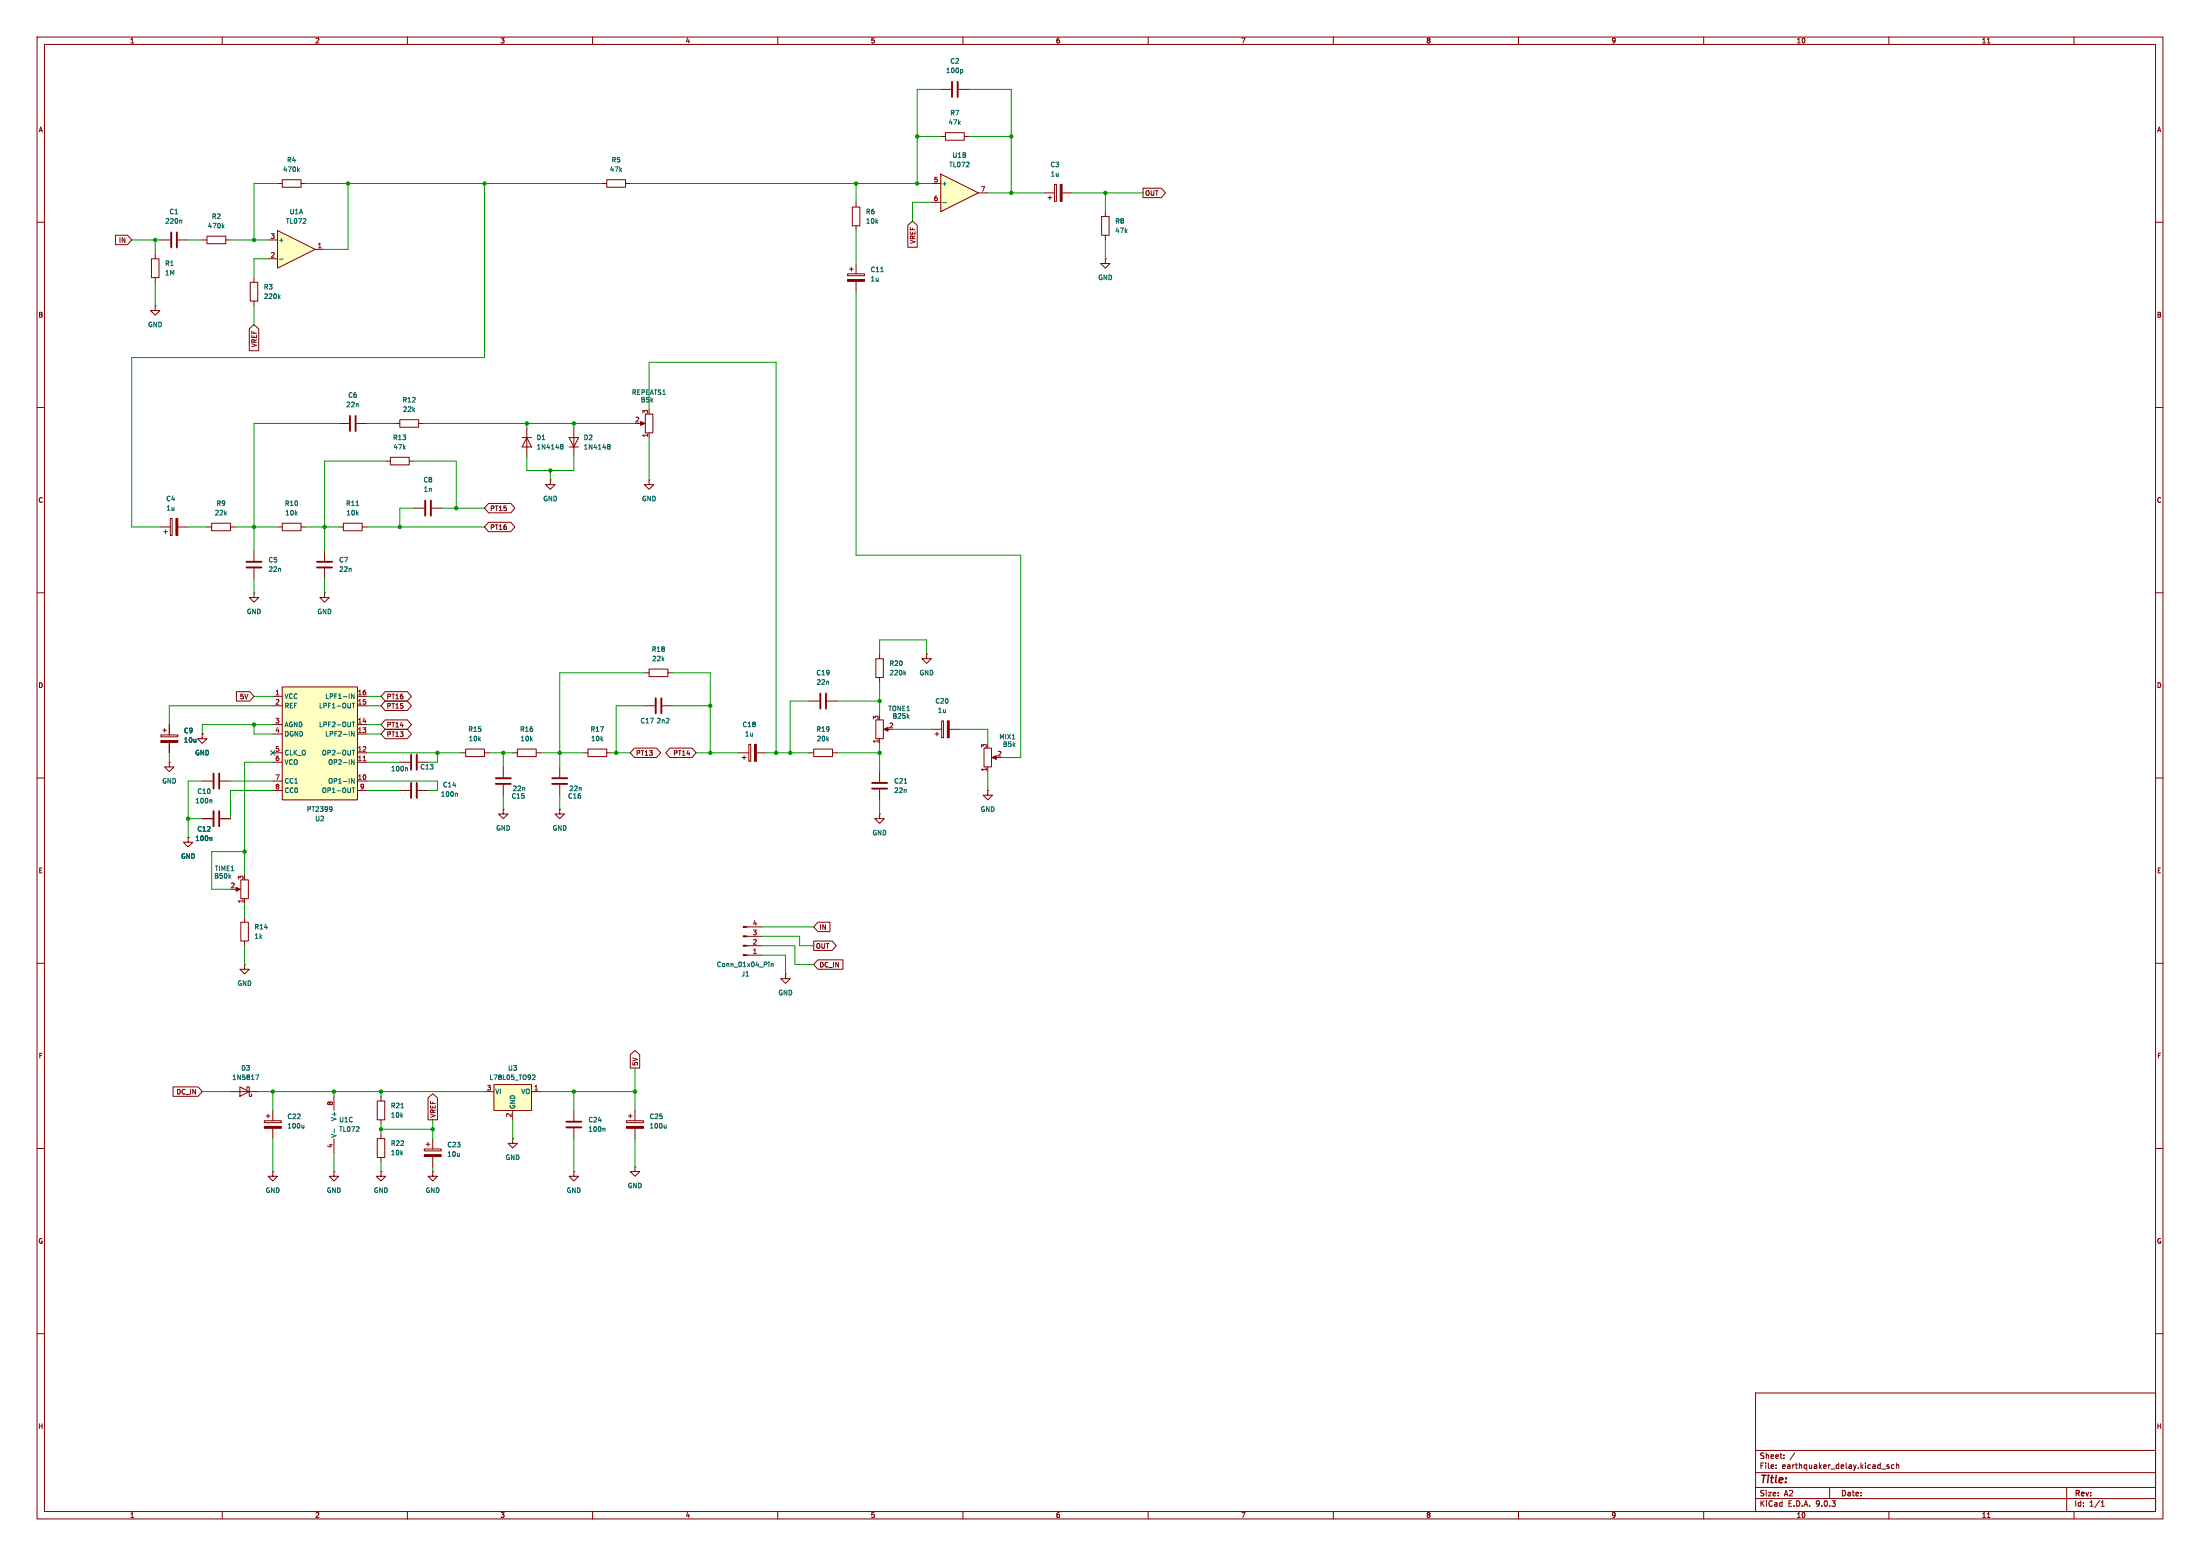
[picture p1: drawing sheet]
<svg xmlns="http://www.w3.org/2000/svg" width="594mm" height="420mm" viewBox="0 0 594 420" stroke-linecap="round" stroke-linejoin="round" font-family="sans-serif">
<g fill="none" stroke="#840000" stroke-width=".27">
<path d="M10 10h574v400h-574zM12 12h570v396h-570zM60 10v2M110 10v2M160 10v2M210 10v2M260 10v2M310 10v2M360 10v2M410 10v2M460 10v2M510 10v2"/>
<path d="M536.6 11.6h.7M560 10v2M254 24.1h2.8M254 36.8h1.3M255.3 35.8h5v2h-5zM258.8 24.1h2.8M260.3 36.8h1.3M74.9 49.5h1.3M76.2 48.5h5.1v2h-5.1zM81.3 49.5h1.2M281.9 52.1h2.8M283 53.3h1"/>
<path d="M283.5 52.8v1M284.7 49.8h.5v4.6h-.5zM286.8 52.1h2.8M10 60h2M40.9 69.9h2v5h-2zM41.9 68.6v1.3M41.9 74.9v1.3M43.2 64.8h2.8M48 64.8h2.8M54.6 64.8h1.3M55.9 63.8h5.1v2h-5.1zM61 64.8h1.2"/>
<path d="M582 60h2M41.9 82.6v1.2h1.3l-1.3 1.3-1.3-1.3h1.3M41.9 82.6h.1M10 110h2M141 118.1h2.5M142.2 118.1l1.3 2.6h-2.5zM142.2 115.6v7.6M153.7 118.1h2.5l-1.3 2.6zM154.9 115.6v7.6M172.7 114.3h1M174.2 111.8h2.1v5h-2.1zM175.3 116.8v1.3"/>
<path d="M582 110h2M153.7 120.7h2.5M10 160h2M236.5 177.8h2v5.1h-2zM237.5 176.5v1.3M250.2 176.5v1.3h1.3l-1.3 1.3-1.3-1.3h1.3M250.2 176.5h.1M582 160h2M174 190.5h2.8M174 181.6h1.3M175.3 180.6h5v2h-5zM178.8 190.5h2.8"/>
<path d="M180.3 181.6h1.3M218.4 189.2h2.8M223.3 189.2h2.8M236.5 194.3h2v5.1h-2zM237.5 182.9v1.3M237.5 199.4v1.3M239 196.9h1M251.5 196.9h2.8M252.5 198.1h1M253 197.6v1M254.3 194.6h.5v4.5h-.5zM256.3 196.9h2.8"/>
<path d="M10 210h2M199.4 203.2h2.8M200.4 204.5h1M200.9 204v1M202.2 200.9h.5v4.6h-.5zM204.2 203.2h2.8M218.4 203.2h1.3M219.7 202.2h5.1v2h-5.1zM224.8 203.2h1.3M237.5 219.7v1.3h1.3l-1.3 1.3-1.3-1.3h1.3M237.5 219.7h.1M237.5 208.3v2.8"/>
<path d="M237.5 213.1v2.8M582 210h2M10 260h2M582 260h2M90.2 295.9v3.8M101.9 297.2h2v5.1h-2zM102.9 295.9v1.3M10 310h2M90.2 307.3v3.9M102.9 302.3v1.2M114.6 310.1h4.5v.5h-4.5zM115.1 308.9h1"/>
<path d="M115.6 308.4v1M116.8 316.2v1.3h1.3l-1.3 1.3-1.2-1.3h1.2M116.8 316.2h.1M116.8 307.3v2.8M116.8 312.2v2.8M138.4 307.3v1.3h1.3l-1.3 1.3-1.2-1.3h1.2M138.4 307.3h.1M154.9 316.2v1.3h1.3l-1.3 1.3-1.2-1.3h1.2M154.9 316.2h.1M582 310h2M10 360h2M474 376h108v32h-108z"/>
<path d="M582 360h2M474 397.5h108M474 391.5h108M479.5 396.2v.2M479.5 395.4v.2M481.7 393.5v.2M481.7 392.7v.2M484.6 392.1l-1.3 1.9M508 396.5h1.2M510 395.4h-.3l-.2 .2v.2l.5 .1v.4h-.5M511.4 395.4h-.4l-.3 .3 .1 .6h.6M512 395.5l.6-.1 .1 1"/>
<path d="M512 394.9v1.5M60 408v2M110 408v2M160 408v2M210 408v2M260 408v2M310 408v2M360 408v2M410 408v2M460 408v2M474 404.5h108M474 401.5h108"/>
<path d="M494 401.5v3M510 408v2M536.6 409.6h.7M558 401.5v6.5M560 408v2M567.3 406.6h.9M567.3 405.5l.4-.4v1.5"/>
</g>
<g fill="none" stroke="#006464" stroke-width=".27">
<path d="M259.7 18.8l.3 .2-.3 .6M48.9 59.4l.2 .2v.7M80.5 45.8l.3 .5M80.8 45.5l-.5 .4M60.1 61.1l.4 .4M60.5 60.7l-.5 .5M151.4 120l.6 .1-.2 .4M151.4 120.4l.1 .1M151.5 120.5h.3M151.5 120.5l-.1 .1M151.8 120.5l.2 .2v.4l-.6 .1M164.1 120.4l.1 .1"/>
<path d="M164.1 120l.6 .1-.2 .4M164.2 120.5h.3M164.2 120.5l-.1 .1M164.5 120.5l.2 .2v.4l-.6 .1M244.2 181.7l.4 .5M244.6 181.3l-.5 .5M244.1 211.4h.8M108.2 299h.8M90.3 304.8v.9"/>
</g>
<g fill="#840000" stroke="#840000" stroke-width=".27">
<path d="M203.7 200.9h.5v4.6h-.5z"/>
<path d="M286.3 49.8h.5v4.6h-.5z"/>
<path d="M255.8 194.6h.5v4.5h-.5z"/>
<path d="M173 113.8l1.1 .5-1.1 .5z"/>
<path d="M238.6 196.9l1.2-.6v1.1z"/>
<path d="M114.6 311.7h4.5v.5h-4.5z"/>
</g>
<path d="M257 22.1v4.1M258.6 22.1v4.1M46.2 62.7v4.1M47.8 62.7v4.1M177 188.5v4M178.6 188.5v4M221.5 187.2v4.1M223 187.2v4.1M235.5 211.3h4M235.5 212.9h4" fill="none" stroke="#840000" stroke-width=".51"/>
<path d="M133.3 292.7h10.2v7h-10.2z" fill="#ffffc2"/>
<path d="M130.8 294.6h2.5M133.3 292.7h10.2v7h-10.2zM138.4 299.7v2.6M143.5 294.6h2.5" fill="none" stroke="#840000" stroke-width=".27"/>
<path d="M143.8 290.2l.4-.1 .3 .4-.8 .9h.8" fill="none" stroke="#006464" stroke-width=".27"/>
<path d="M74.9 62.2l10.2 5.1-10.2 5.1z" fill="#ffffc2"/>
<path d="M72.4 64.8h2.5M72.4 69.9h2.5M74.9 62.2l10.2 5.1-10.2 5.1zM85.1 67.3h2.5M102.9 316.2v1.3h1.2l-1.2 1.3-1.3-1.3h1.3M102.9 316.2h.1" fill="none" stroke="#840000" stroke-width=".27"/>
<path d="M75.5 69.9h.9" fill="none" stroke="#006464" stroke-width=".27"/>
<path d="M254 47l10.2 5.1-10.2 5.1z" fill="#ffffc2"/>
<g fill="none" stroke="#840000" stroke-width=".27">
<path d="M162.6 49.5h1.2M163.8 48.5h5.1v2h-5.1zM168.9 49.5h1.3M230.1 55.9h2.1v5.1h-2.1zM231.1 54.6v1.3M251.5 49.5h2.5M251.5 54.6h2.5M254 47l10.2 5.1-10.2 5.1zM264.2 52.1h2.5M297.4 58.4h2.1v5.1h-2.1zM298.4 57.2v1.2M67.6 76.2h2v5.1h-2z"/>
<path d="M68.6 74.9v1.3M228.9 73.9h4.5v.5h-4.5zM229.4 72.6h1M229.9 72.1v1.1M231.1 61v1.2M231.1 71.1v2.8M231.1 75.9v2.8M298.4 69.9v1.2h1.3l-1.3 1.3-1.2-1.3h1.2M298.4 69.9h.1M298.4 63.5v1.3M68.6 81.3v1.3M91.4 114.3h2.8"/>
<path d="M96.3 114.3h2.8M106.7 114.3h1.2M107.9 113.3h5.1v2h-5.1zM113 114.3h1.3M46 140h.5v4.5h-.5zM104.1 124.5h1.3M105.4 123.4h5.1v2.1h-5.1zM110.5 124.5h1.3M111.8 137.2h2.8M116.6 137.2h2.8M148.6 129.5v1.3h1.3l-1.3 1.3-1.3-1.3h1.3M148.6 129.5h.1"/>
<path d="M175.3 129.5v1.3h1.2l-1.2 1.3-1.3-1.3h1.3M175.3 129.5h.1M43.2 142.2h2.8M44.2 143.5h1M44.7 143v1M48 142.2h2.8M55.9 142.2h1.2M57.1 141.2h5.1v2.1h-5.1zM62.2 142.2h1.3M68.6 148.6v2.8M68.6 153.4v2.8M74.9 142.2h1.3"/>
<path d="M76.2 141.2h5.1v2.1h-5.1zM81.3 142.2h1.2M87.6 148.6v2.8M87.6 153.4v2.8M91.4 142.2h1.3M92.7 141.2h5.1v2.1h-5.1zM97.8 142.2h1.3M68.6 160v1.3h1.2l-1.2 1.3-1.3-1.3h1.3M68.6 160h.1M87.6 160v1.3h1.3l-1.3 1.3-1.2-1.3h1.2M87.6 160h.1M107.9 213.4h2.8"/>
<path d="M112.8 213.4h2.8M265.7 201.9h2v5.1h-2zM266.7 213.4v1.2h-1.3l1.3 1.3 1.3-1.3h-1.3M266.7 213.4h.1M266.7 207v1.3M268.2 204.5h1M201.5 257.8h4.2M201.5 255.3h4.2M201.5 252.7h4.2M201.5 250.2h4.2M212.1 262.9v1.3h1.3l-1.3 1.2-1.3-1.2h1.3M212.1 262.9h.1"/>
<path d="M154.9 299.7v2.8M101.9 307.3h2v5.1h-2zM102.9 306.1v1.2M102.9 312.4v1.3M154.9 304.5v2.8M171.4 315v1.2h1.3l-1.3 1.3-1.2-1.3h1.2M171.4 315h.1"/>
</g>
<path d="M254.5 54.7h1M75.6 79.7l-.4 .5M237.8 73.4h.7M75.3 80.1l.3 .5M96.1 136.5h.8M123.3 214.1l.2 .2v.7M207.6 259.7v.1M207.6 260.1v.8M208.2 260.1v.8M208.2 260.2l.5-.1 .1 .8M163.2 304.5l.1 .2v.7" fill="none" stroke="#006464" stroke-width=".27"/>
<g fill="#840000" stroke="#840000" stroke-width=".27">
<path d="M228.9 75.4h4.5v.5h-4.5z"/>
<path d="M267.8 204.5l1.2-.5v1z"/>
<path d="M200.7 257.7h.8v.2h-.8z"/>
<path d="M200.7 255.1h.8v.3h-.8z"/>
<path d="M200.7 252.6h.8v.3h-.8z"/>
<path d="M200.7 250.1h.8v.2h-.8z"/>
<path d="M47.5 140h.5v4.5h-.5z"/>
</g>
<path d="M94.5 112.3v4M96 112.3v4M114.8 135.1v4.1M116.3 135.1v4.1M66.5 153.2h4.1M66.5 151.6h4.1M85.6 153.2h4.1M85.6 151.6h4.1M111 211.3v4.1M112.5 211.3v4.1M152.9 302.8h4.1M152.9 304.3h4.1" fill="none" stroke="#840000" stroke-width=".51"/>
<path d="M76.2 185.4h20.3v30.5h-20.3z" fill="#ffffc2"/>
<g fill="none" stroke="#840000" stroke-width=".27">
<path d="M308.6 50.8h5l1.1 1.3-1.1 1.2h-5zM31.2 63.5h3.2l1.2 1.3-1.2 1.2h-3.2zM245.1 60.8l1.3-1.1 1.3 1.1v5.9h-2.6zM67.3 88.7l1.3-1.1 1.3 1.1v6h-2.6zM131.9 135.9h6l1.1 1.3-1.1 1.2h-6l-1.1-1.2zM131.9 141h6l1.1 1.2-1.1 1.3h-6l-1.1-1.3zM43.4 198.4h4.6v.5h-4.6zM43.9 197.1h1.1M44.4 196.6v1M45.7 195.6v2.8M54.6 198.1v1.3h1.3l-1.3 1.3-1.3-1.3h1.3M54.6 198.1h.1"/>
<path d="M63.8 186.7h3.7l1.1 1.3-1.1 1.2h-3.7zM73.7 188h2.5M73.7 190.5h2.5M73.7 195.6h2.5M73.7 198.1h2.5M76.2 185.4h20.3v30.5h-20.3zM96.5 188h2.6M96.5 190.5h2.6M96.5 195.6h2.6M96.5 198.1h2.6M104 186.7h6l1.1 1.3-1.1 1.2h-6l-1.1-1.2zM104 196.8h6l1.1 1.3-1.1 1.3h-6l-1.1-1.3z"/>
<path d="M104 194.3h6l1.1 1.3-1.1 1.3h-6l-1.1-1.3zM104 189.2h6l1.1 1.3-1.1 1.3h-6l-1.1-1.3zM45.7 205.7v1.3h1.3l-1.3 1.3-1.3-1.3h1.3M45.7 205.7h.1M45.7 200.4v2.8M54.6 210.8h2.8M59.4 210.8h2.8M73.7 203.2h2.5M73.7 205.7h2.5M73.7 210.8h2.5M73.7 213.4h2.5M96.5 203.2h2.6"/>
<path d="M96.5 205.7h2.6M96.5 210.8h2.6M96.5 213.4h2.6M107.9 205.7h2.8M112.8 205.7h2.8M124.5 203.2h1.2M125.7 202.2h5.1v2h-5.1zM130.8 203.2h1.3M135.9 218.4v1.3h1.3l-1.3 1.3-1.3-1.3h1.3M135.9 218.4h.1M135.9 207v2.8M135.9 211.8v2.8"/>
<path d="M138.4 203.2h1.3M139.7 202.2h5.1v2h-5.1zM144.8 203.2h1.2M151.1 218.4v1.3h1.3l-1.3 1.3-1.2-1.3h1.2M151.1 218.4h.1M151.1 207v2.8M151.1 211.8v2.8M157.5 203.2h1.2M158.7 202.2h5.1v2h-5.1zM163.8 203.2h1.3M171.3 201.9h6l1.1 1.3-1.1 1.3h-6l-1.1-1.3zM180.9 201.9h5.9l1.2 1.3-1.2 1.3h-5.9l-1.2-1.3z"/>
<path d="M50.8 226.1v1.2h1.3l-1.3 1.3-1.3-1.3h1.3M50.8 226.1h.1M54.6 221h2.8M59.4 221h2.8M65 237.5h2.1v5.1h-2.1zM63.5 240h1M65 248.9h2.1v5.1h-2.1zM66 242.6v1.2M66 247.7v1.2M66 254v1.3M219.7 254h5l1.1 1.3-1.1 1.2h-5zM220.8 259.1h6.8v2.5h-6.8l-1.1-1.2z"/>
<path d="M220.8 248.9h3.3v2.6h-3.3l-1.1-1.3zM66 260.4v1.2h1.3l-1.3 1.3-1.2-1.3h1.2M66 260.4h.1M46.7 293.4h6.8l1.1 1.2-1.1 1.3h-6.8zM62.2 294.6h7.6M64.8 293.4l2.5 1.2-2.5 1.3zM66.7 294v-.6h.6v2.5h.6v-.6M73.7 299.7v2.8M115.6 296.3l1.2-1.1 1.3 1.1v6h-2.5zM170.2 284.7l1.2-1.2 1.3 1.2v3.6h-2.5zM171.4 299.7v2.8M71.4 302.5h4.5v.5h-4.5z"/>
<path d="M71.9 301.2h1M72.4 300.7v1.1M73.7 316.2v1.3h1.2l-1.2 1.3-1.3-1.3h1.3M73.7 316.2h.1M73.7 304.5v2.8M90.2 316.2v1.3h1.2l-1.2 1.3-1.3-1.3h1.3M90.2 316.2h.1M169.2 302.5h4.5v.5h-4.5zM169.7 301.2h1M170.2 300.7v1.1M171.4 304.5v2.8"/>
</g>
<g fill="none" stroke="#006464" stroke-width=".27">
<path d="M95.1 189.8h.7M95.1 194.9h.7M95.4 189.8v1.3M95.4 194.9v1.3M95.6 187.3v1.2l-.7-1.2v1.2M95.6 197.4v1.3l-.7-1.3v1.3M57 215.9l.2 .2v.6M89.4 217.7l.3 .3-.3 1M89.7 218.3l-.3 .2M95.1 202.5h.7M95.1 212.7h.7M95.4 202.5v1.3"/>
<path d="M95.4 212.7v1.2M95.6 205v1.3l-.7-1.3v1.3M95.6 210.1v1.3l-.7-1.3v1.3M109.9 207.3l.1 .1v.7M57 226l.2 .2v.7M69 290.1h.9l-.6 1.3M82.1 303.6v.9M82.1 304.4l-.2 .1M179.8 303.6v.9M179.8 304.4l-.1 .1"/>
</g>
<path d="M98 205.3h.8" fill="none" stroke="#a90000" stroke-width=".27"/>
<path d="M57.7 208.8v4.1M57.7 218.9v4.1M59.2 208.8v4.1M59.2 218.9v4.1M111 203.7v4.1M112.5 203.7v4.1M133.9 211.6h4M133.9 210.1h4M149.1 211.6h4.1M149.1 210.1h4.1" fill="none" stroke="#840000" stroke-width=".51"/>
<g fill="#840000" stroke="#840000" stroke-width=".27">
<path d="M169.2 304h4.5v.5h-4.5z"/>
<path d="M43.4 199.9h4.6v.5h-4.6z"/>
<path d="M63.8 239.5l1.1 .5-1.1 .5z"/>
<path d="M71.4 304h4.5v.5h-4.5z"/>
</g>
<g fill="none" stroke="#009600" stroke-width=".27">
<path d="M247.6 36.8h6.4M254 24.1h-6.4v25.4M261.6 24.1h11.4v28M261.6 36.8h11.4M74.9 49.5h-6.3v15.3M82.5 49.5h80.1M94 49.5v17.8h-6.4M130.8 49.5v47h-95.2v45.7h7.6M170.2 49.5h81.3M231.1 49.5v5.1M251.5 54.6h-5.1v5.1M266.7 52.1h15.2"/>
<path d="M289.6 52.1h19M298.4 52.1v5.1M35.6 64.8h7.6M41.9 64.8v3.8M41.9 76.2v6.4M50.8 64.8h3.8M62.2 64.8h10.2M72.4 69.9h-3.8v5M231.1 78.7v71.2h44.5v54.6h-5.1M231.1 62.2v8.9M298.4 64.8v5.1M68.6 82.6v5"/>
<path d="M91.4 114.3h-22.8v34.3M99.1 114.3h7.6M114.3 114.3h57.1M142.2 114.3v1.3M154.9 114.3v1.3M175.3 110.5v-12.7h34.2v105.4M175.3 118.1v11.4M104.1 124.5h-16.5v24.1M111.8 137.2h-3.9v5M111.8 124.5h11.4v12.7M119.4 137.2h11.4M142.2 123.2v3.8h12.7v-3.8"/>
<path d="M148.6 127v2.5M50.8 142.2h5.1M63.5 142.2h11.4M68.6 156.2v3.8M82.5 142.2h8.9M87.6 156.2v3.8M99.1 142.2h31.7M237.5 176.5v-3.8h12.7v3.8M68.6 195.6v2.5h5.1M68.6 188h5.1M73.7 190.5h-28v5.1M73.7 195.6h-19.1v2.5"/>
<path d="M99.1 190.5h3.8M99.1 198.1h3.8M99.1 188h3.8M99.1 195.6h3.8M174 190.5h-7.6v12.7M174 181.6h-22.9v25.4M181.6 181.6h10.2v21.6M181.6 190.5h10.2M218.4 189.2h-5v14M226.1 189.2h11.4M237.5 184.2v8.8M241.3 196.9h10.2"/>
<path d="M259.1 196.9h7.6v3.8M45.7 203.2v2.5M54.6 210.8h-3.8v15.3M62.2 210.8h11.5M73.7 205.7h-7.7v30.5M73.7 213.4h-11.5v7.6M99.1 203.2h25.4M99.1 205.7h8.8M99.1 210.8h19v2.6h-2.5M99.1 213.4h8.8M118.1 203.2v2.5h-2.5M132.1 203.2h6.3"/>
<path d="M135.9 203.2v3.8M135.9 214.6v3.8M146 203.2h11.5M151.1 214.6v3.8M165.1 203.2h5.1M188 203.2h11.4M207 203.2h11.4M226.1 203.2h11.4M237.5 200.7v7.6M237.5 215.9v3.8M266.7 208.3v5.1M50.8 221h3.8"/>
<path d="M66 229.9h-8.9v10.1h5.1M66 243.8v3.9M66 255.3v5.1M205.7 255.3h8.9v5.1h5.1M205.7 252.7h10.2v2.6h3.8M205.7 257.8h6.4v5.1M205.7 250.2h14M54.6 294.6h7.6M69.8 294.6h61M73.7 294.6v5.1M90.2 294.6v1.3M102.9 294.6v1.3"/>
<path d="M146 294.6h25.4M154.9 294.6v5.1M171.4 288.3v11.4M73.7 307.3v8.9M90.2 311.2v5M102.9 303.5v2.6M102.9 313.7v2.5M102.9 304.8h13.9M116.8 302.3v5M116.8 315v1.2M138.4 302.3v5M154.9 307.3v8.9"/>
<path d="M171.4 307.3v7.7"/>
</g>
<path d="M73.1 202.6l1.2 1.2M74.3 202.6l-1.2 1.2" fill="none" stroke="#000084" stroke-width=".27"/>
<g fill="#009600" stroke="#009600" stroke-width=".27">
<circle cx="191.8" cy="203.2" r=".46"/>
<circle cx="191.8" cy="190.5" r=".46"/>
<circle cx="166.4" cy="203.2" r=".46"/>
<circle cx="209.5" cy="203.2" r=".46"/>
<circle cx="213.4" cy="203.2" r=".46"/>
<circle cx="247.6" cy="36.8" r=".46"/>
<circle cx="247.6" cy="49.5" r=".46"/>
<circle cx="231.1" cy="49.5" r=".46"/>
<circle cx="298.4" cy="52.1" r=".46"/>
<circle cx="273" cy="36.8" r=".46"/>
<circle cx="273" cy="52.1" r=".46"/>
<circle cx="123.2" cy="137.2" r=".46"/>
<circle cx="142.2" cy="114.3" r=".46"/>
<circle cx="154.9" cy="114.3" r=".46"/>
<circle cx="148.6" cy="127" r=".46"/>
<circle cx="130.8" cy="49.5" r=".46"/>
<circle cx="237.5" cy="203.2" r=".46"/>
<circle cx="237.5" cy="189.2" r=".46"/>
<circle cx="41.9" cy="64.8" r=".46"/>
<circle cx="94" cy="49.5" r=".46"/>
<circle cx="68.6" cy="64.8" r=".46"/>
<circle cx="107.9" cy="142.2" r=".46"/>
<circle cx="87.6" cy="142.2" r=".46"/>
<circle cx="68.6" cy="142.2" r=".46"/>
<circle cx="118.1" cy="203.2" r=".46"/>
<circle cx="151.1" cy="203.2" r=".46"/>
<circle cx="135.9" cy="203.2" r=".46"/>
<circle cx="66" cy="229.9" r=".46"/>
<circle cx="50.8" cy="221" r=".46"/>
<circle cx="68.6" cy="195.6" r=".46"/>
<circle cx="73.7" cy="294.6" r=".46"/>
<circle cx="90.2" cy="294.6" r=".46"/>
<circle cx="102.9" cy="294.6" r=".46"/>
<circle cx="116.8" cy="304.8" r=".46"/>
<circle cx="154.9" cy="294.6" r=".46"/>
<circle cx="102.9" cy="304.8" r=".46"/>
<circle cx="171.4" cy="294.6" r=".46"/>
</g>
<text font-size="2.8" fill="#840000" x="475" y="400.9">Title:</text>
<g font-size="2.1" fill="#840000">
<text x="475" y="394">Sheet:</text>
<text x="475" y="396.7">File:</text>
<text x="481.1" y="396.7">earthquaker_delay.kicad_sch</text>
<text x="475" y="406.9">KiCad</text>
<text x="475" y="404.1">Size:</text>
<text x="481.7" y="404.1">A2</text>
<text x="482.7" y="406.9">E.D.A.</text>
<text x="490.3" y="406.9">9.0.3</text>
<text x="497" y="404.1">Date:</text>
<text x="560" y="404.3">Rev:</text>
<text x="560" y="406.9">Id:</text>
<text x="564.1" y="406.9">1/1</text>
</g>
<g font-size="1.8" fill="#840000">
<text x="35" y="11.9">1</text>
<text x="85" y="11.9">2</text>
<text x="135" y="11.9">3</text>
<text x="185" y="11.9">4</text>
<text x="235" y="11.9">5</text>
<text x="285" y="11.9">6</text>
<text x="335" y="11.9">7</text>
<text x="385" y="11.9">8</text>
<text x="435" y="11.9">9</text>
<text x="485" y="11.9">10</text>
<text x="535" y="11.9">11</text>
<text x="10.3" y="35.9">A</text>
<text x="582.3" y="35.9">A</text>
<text x="309.1" y="53">OUT</text>
<text x="32" y="65.7">IN</text>
<text x="247.3" y="65.9" transform="rotate(-90 247.3 65.9)">VREF</text>
<text x="10.3" y="85.9">B</text>
<text x="582.3" y="85.9">B</text>
<text x="69.5" y="93.9" transform="rotate(-90 69.5 93.9)">VREF</text>
<text x="10.3" y="135.9">C</text>
<text x="582.3" y="135.9">C</text>
<text x="132.2" y="138.1">PT15</text>
<text x="132.2" y="143.2">PT16</text>
<text x="10.3" y="185.9">D</text>
<text x="582.3" y="185.9">D</text>
<text x="64.6" y="188.9">5V</text>
<text x="104.3" y="188.9">PT16</text>
<text x="104.3" y="191.5">PT15</text>
<text x="104.3" y="196.5">PT14</text>
<text x="104.3" y="199.1">PT13</text>
<text x="171.6" y="204.2">PT13</text>
<text x="181.7" y="204.2">PT14</text>
<text x="10.3" y="235.9">E</text>
<text x="582.3" y="235.9">E</text>
<text x="221.1" y="251.1">IN</text>
<text x="220.2" y="256.2">OUT</text>
<text x="221.1" y="261.3">DC_IN</text>
<text x="10.3" y="285.9">F</text>
<text x="172.4" y="287.8" transform="rotate(-90 172.4 287.8)">5V</text>
<text x="582.3" y="285.9">F</text>
<text x="47.5" y="295.6">DC_IN</text>
<text x="117.8" y="301.8" transform="rotate(-90 117.8 301.8)">VREF</text>
<text x="10.3" y="335.9">G</text>
<text x="582.3" y="335.9">G</text>
<text x="10.2" y="385.9">H</text>
<text x="582.2" y="385.9">H</text>
<text x="35" y="409.9">1</text>
<text x="85" y="409.9">2</text>
<text x="135" y="409.9">3</text>
<text x="185" y="409.9">4</text>
<text x="235" y="409.9">5</text>
<text x="285" y="409.9">6</text>
<text x="335" y="409.9">7</text>
<text x="385" y="409.9">8</text>
<text x="435" y="409.9">9</text>
<text x="485" y="409.9">10</text>
<text x="535" y="409.9">11</text>
</g>
<g font-size="1.8" fill="#006464">
<text x="256.5" y="17.4">C2</text>
<text x="255.3" y="19.9">100p</text>
<text x="256" y="33.9">47k</text>
<text x="256.5" y="31.3">R7</text>
<text x="76.3" y="46.6">470k</text>
<text x="77.4" y="44">R4</text>
<text x="164.5" y="46.6">47k</text>
<text x="165" y="44">R5</text>
<text x="256.2" y="45.3">TL072</text>
<text x="257.1" y="42.8">U1B</text>
<text x="283.5" y="45.3">C3</text>
<text x="283.6" y="47.9">1u</text>
<text x="254.1" y="50.4">+</text>
<text x="45.6" y="58">C1</text>
<text x="57.1" y="59.3">R2</text>
<text x="78.1" y="58">U1A</text>
<text x="233.7" y="58">R6</text>
<text x="44.5" y="60.6">220n</text>
<text x="56" y="61.8">470k</text>
<text x="75.1" y="65.6">+</text>
<text x="77.1" y="60.6">TL072</text>
<text x="233.7" y="60.6">10k</text>
<text x="301" y="60.6">R8</text>
<text x="301" y="63.1">47k</text>
<text x="44.5" y="72">R1</text>
<text x="44.5" y="74.5">1M</text>
<text x="235" y="76.2">1u</text>
<text x="235" y="73.6">C11</text>
<text x="296.4" y="75.8">GND</text>
<text x="71.1" y="78.3">R3</text>
<text x="71.1" y="80.9">220k</text>
<text x="39.9" y="88.5">GND</text>
<text x="93.9" y="107.5">C6</text>
<text x="170.5" y="106.8">REPEATS1</text>
<text x="93.4" y="110.1">22n</text>
<text x="108.5" y="108.8">R12</text>
<text x="108.7" y="111.4">22k</text>
<text x="172.9" y="108.8">B5k</text>
<text x="106" y="119">R13</text>
<text x="144.8" y="119">D1</text>
<text x="157.5" y="119">D2</text>
<text x="106.1" y="121.5">47k</text>
<text x="144.8" y="121.5">1N4148</text>
<text x="157.5" y="121.5">1N4148</text>
<text x="114.2" y="130.4">C8</text>
<text x="44.8" y="135.5">C4</text>
<text x="58.3" y="136.8">R9</text>
<text x="76.8" y="136.8">R10</text>
<text x="93.3" y="136.8">R11</text>
<text x="114.3" y="132.9">1n</text>
<text x="146.6" y="135.5">GND</text>
<text x="173.2" y="135.5">GND</text>
<text x="44.8" y="138">1u</text>
<text x="57.9" y="139.3">22k</text>
<text x="76.9" y="139.3">10k</text>
<text x="93.4" y="139.3">10k</text>
<text x="72.4" y="152">C5</text>
<text x="72.4" y="154.5">22n</text>
<text x="91.4" y="152">C7</text>
<text x="91.4" y="154.5">22n</text>
<text x="66.5" y="166">GND</text>
<text x="85.6" y="166">GND</text>
<text x="175.9" y="176.1">R18</text>
<text x="176" y="178.7">22k</text>
<text x="240" y="179.9">R20</text>
<text x="220.3" y="182.5">C19</text>
<text x="220.4" y="185">22n</text>
<text x="240" y="182.5">220k</text>
<text x="248.2" y="182.5">GND</text>
<text x="76.7" y="188.8">VCC</text>
<text x="76.7" y="191.4">REF</text>
<text x="86" y="191.4">LPF1-OUT</text>
<text x="87.7" y="188.8">LPF1-IN</text>
<text x="252.4" y="190.1">C20</text>
<text x="76.7" y="196.4">AGND</text>
<text x="86" y="196.4">LPF2-OUT</text>
<text x="126.3" y="197.7">R15</text>
<text x="140.3" y="197.7">R16</text>
<text x="159.3" y="197.7">R17</text>
<text x="172.8" y="195.4">C17</text>
<text x="177.2" y="195.4">2n2</text>
<text x="200.4" y="196.4">C18</text>
<text x="220.3" y="197.7">R19</text>
<text x="239.7" y="192.1">TONE1</text>
<text x="240.9" y="194.2">B25k</text>
<text x="253.1" y="192.6">1u</text>
<text x="49.5" y="198.1">C9</text>
<text x="49.5" y="200.6">10u</text>
<text x="76.7" y="199">DGND</text>
<text x="87.7" y="199">LPF2-IN</text>
<text x="126.4" y="200.3">10k</text>
<text x="140.4" y="200.3">10k</text>
<text x="159.5" y="200.3">10k</text>
<text x="201" y="199">1u</text>
<text x="220.4" y="200.3">20k</text>
<text x="269.7" y="199.7">MIX1</text>
<text x="270.7" y="201.8">B5k</text>
<text x="52.6" y="204.1">GND</text>
<text x="76.7" y="204.1">CLK_O</text>
<text x="76.7" y="206.6">VCO</text>
<text x="86.8" y="204.1">OP2-OUT</text>
<text x="88.5" y="206.6">OP2-IN</text>
<text x="105.5" y="208.4">100n</text>
<text x="113.4" y="207.9">C13</text>
<text x="43.7" y="211.7">GND</text>
<text x="53.2" y="214.5">C10</text>
<text x="76.7" y="211.7">CC1</text>
<text x="76.7" y="214.2">CC0</text>
<text x="86.8" y="214.2">OP1-OUT</text>
<text x="88.5" y="211.7">OP1-IN</text>
<text x="118.9" y="215.2">100n</text>
<text x="119.5" y="212.7">C14</text>
<text x="138" y="215.7">C15</text>
<text x="138.3" y="213.7">22n</text>
<text x="153.2" y="215.7">C16</text>
<text x="153.6" y="213.7">22n</text>
<text x="241.3" y="211.7">C21</text>
<text x="241.3" y="214.2">22n</text>
<text x="52.6" y="217">100n</text>
<text x="82.7" y="219.3">PT2399</text>
<text x="85" y="221.8">U2</text>
<text x="264.7" y="219.3">GND</text>
<text x="52.6" y="227.2">100n</text>
<text x="53.2" y="224.6">C12</text>
<text x="133.9" y="224.4">GND</text>
<text x="149.1" y="224.4">GND</text>
<text x="235.5" y="225.7">GND</text>
<text x="48.8" y="232">GND</text>
<text x="57.7" y="237.3">B50k</text>
<text x="57.9" y="235.3">TIME1</text>
<text x="68.6" y="251.1">R14</text>
<text x="68.6" y="253.6">1k</text>
<text x="193.4" y="261.2">Conn_01x04_Pin</text>
<text x="200.1" y="263.8">J1</text>
<text x="64" y="266.3">GND</text>
<text x="210.1" y="268.8">GND</text>
<text x="62.6" y="291.7">1N5817</text>
<text x="65" y="289.2">D3</text>
<text x="132" y="291.7">L78L05_TO92</text>
<text x="137.1" y="289.2">U3</text>
<text x="105.4" y="299.3">R21</text>
<text x="133.6" y="295.5">VI</text>
<text x="139.3" y="299.5" transform="rotate(-90 139.3 299.5)">GND</text>
<text x="140.6" y="295.5">VO</text>
<text x="77.5" y="304.8">100u</text>
<text x="77.5" y="302.2">C22</text>
<text x="91" y="302.7" transform="rotate(-90 91 302.7)">V+</text>
<text x="91.4" y="303.1">U1C</text>
<text x="91.4" y="305.7">TL072</text>
<text x="105.4" y="301.9">10k</text>
<text x="158.8" y="305.7">100n</text>
<text x="158.8" y="303.1">C24</text>
<text x="175.3" y="304.8">100u</text>
<text x="175.3" y="302.2">C25</text>
<text x="91" y="307.2" transform="rotate(-90 91 307.2)">V-</text>
<text x="105.4" y="309.5">R22</text>
<text x="120.7" y="309.9">C23</text>
<text x="105.4" y="312">10k</text>
<text x="120.7" y="312.4">10u</text>
<text x="136.4" y="313.3">GND</text>
<text x="71.6" y="322.2">GND</text>
<text x="88.1" y="322.2">GND</text>
<text x="100.8" y="322.2">GND</text>
<text x="114.8" y="322.2">GND</text>
<text x="152.9" y="322.2">GND</text>
<text x="169.4" y="320.9">GND</text>
</g>
<g font-size="1.8" fill="#a90000">
<text x="252" y="49.3">5</text>
<text x="264.7" y="51.8">7</text>
<text x="252" y="54.4">6</text>
<text x="73" y="64.5">3</text>
<text x="73" y="69.6">2</text>
<text x="85.7" y="67.1">1</text>
<text x="175" y="111.8" transform="rotate(-90 175 111.8)">3</text>
<text x="171.4" y="114">2</text>
<text x="175" y="118.2" transform="rotate(-90 175 118.2)">1</text>
<text x="74.2" y="187.7">1</text>
<text x="74.2" y="190.2">2</text>
<text x="96.5" y="187.7">16</text>
<text x="96.5" y="190.2">15</text>
<text x="74.2" y="195.3">3</text>
<text x="74.2" y="197.9">4</text>
<text x="96.5" y="195.3">14</text>
<text x="96.5" y="197.9">13</text>
<text x="237.2" y="194.4" transform="rotate(-90 237.2 194.4)">3</text>
<text x="240" y="196.6">2</text>
<text x="74.2" y="202.9">5</text>
<text x="96.5" y="202.9">12</text>
<text x="237.2" y="200.7" transform="rotate(-90 237.2 200.7)">1</text>
<text x="266.4" y="202" transform="rotate(-90 266.4 202)">3</text>
<text x="74.2" y="205.5">6</text>
<text x="96.5" y="205.5">11</text>
<text x="266.4" y="208.4" transform="rotate(-90 266.4 208.4)">1</text>
<text x="269.2" y="204.2">2</text>
<text x="74.2" y="210.6">7</text>
<text x="74.2" y="213.1">8</text>
<text x="96.5" y="210.6">10</text>
<text x="97.1" y="213.1">9</text>
<text x="62.2" y="239.8">2</text>
<text x="65.8" y="237.6" transform="rotate(-90 65.8 237.6)">3</text>
<text x="65.8" y="243.9" transform="rotate(-90 65.8 243.9)">1</text>
<text x="203.1" y="249.9">4</text>
<text x="203.1" y="257.6">1</text>
<text x="203.1" y="255">2</text>
<text x="203.1" y="252.5">3</text>
<text x="89.9" y="298.5" transform="rotate(-90 89.9 298.5)">8</text>
<text x="131.4" y="294.4">3</text>
<text x="144.1" y="294.4">1</text>
<text x="138.2" y="301.7" transform="rotate(-90 138.2 301.7)">2</text>
<text x="89.9" y="310" transform="rotate(-90 89.9 310)">4</text>
</g>
</svg>
